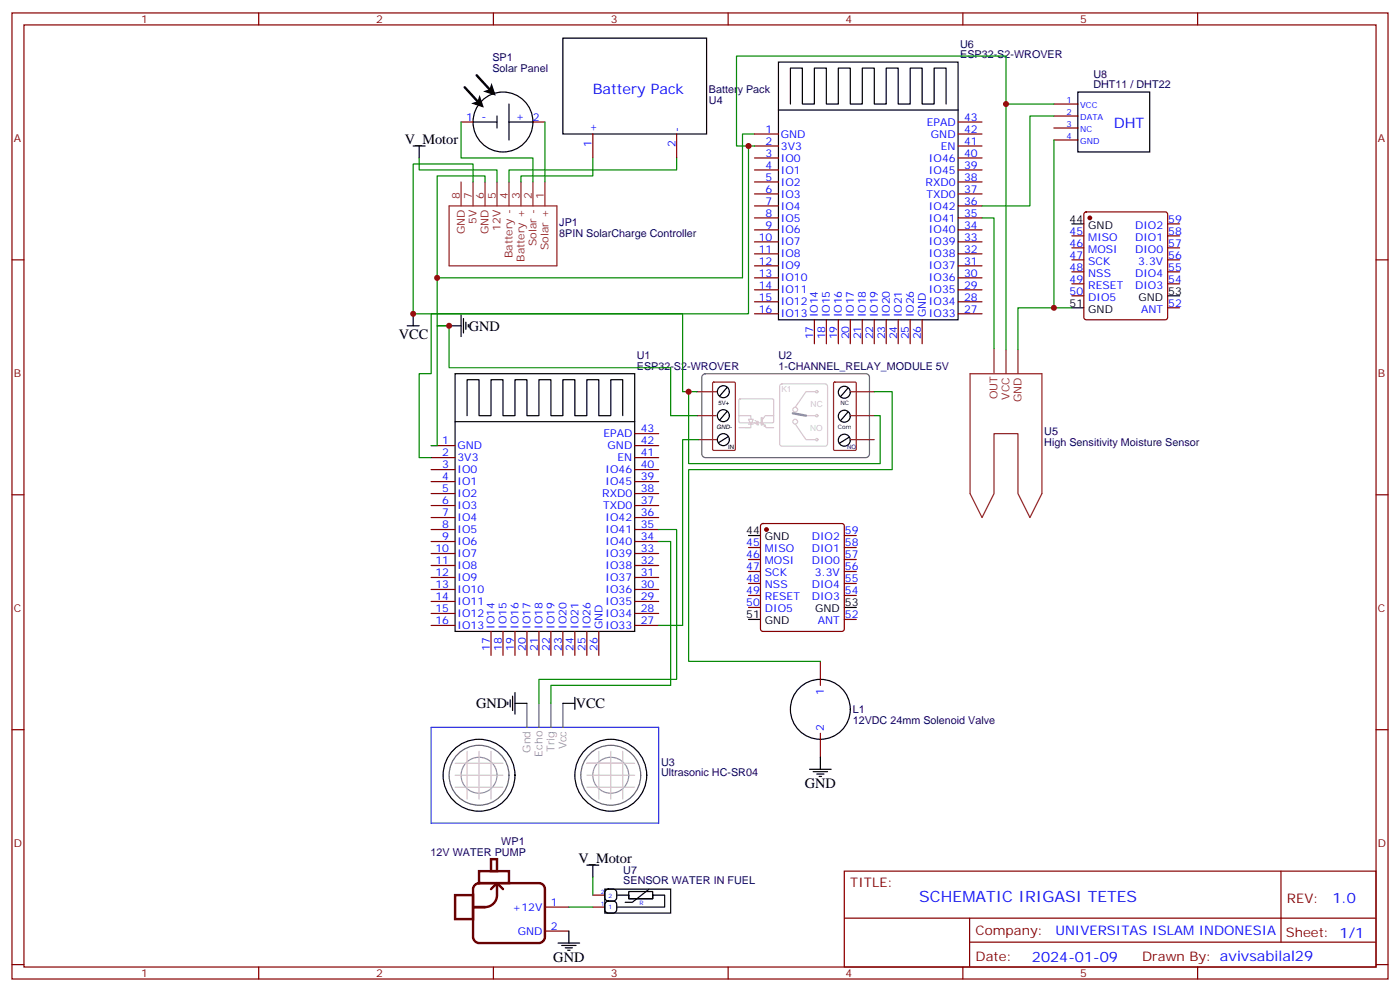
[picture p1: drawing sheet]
<svg xmlns="http://www.w3.org/2000/svg" width="412mm" height="292mm" viewBox="0 0 412 292" stroke-linecap="round" stroke-linejoin="round" font-family="sans-serif">
<g fill="none" stroke="#870000" stroke-width=".35">
<path d="M3.5 3.8h405.4v284.3h-405.4zM7.1 7.3h398.2v277.3h-398.2zM76.2 3.8v3.5M145.3 3.8v3.5M214.5 3.8v3.5M283.6 3.8v3.5M352.8 3.8v3.5M135.8 35.9h3.5M157 35.9h3.5M174.6 39.4v7.1M199.3 39.4v7.1M3.5 76.5h3.6"/>
<path d="M405.3 76.5h3.6M127 131.2h7.1M127 134.7h7.1M127 138.2h7.1M187 131.2h7M187 134.7h7M187 138.2h7M187 127.6h7M3.5 145.6h3.6M127 141.7h7.1M127 145.3h7.1M127 148.8h7.1"/>
<path d="M127 152.3h7.1M127 155.9h7.1M127 159.4h7.1M187 141.7h7M187 145.3h7M187 148.8h7M187 152.3h7M187 155.9h7M187 159.4h7M224.2 154.3l.5-.2h23.3l.5 .2 .2 .5v30.3l-.2 .5-.5 .2h-23.3l-.5-.2-.2-.5v-30.3zM248.7 157.6h3.5M405.3 145.6h3.6"/>
<path d="M127 162.9h7.1M127 166.4h7.1M127 170h7.1M127 173.5h7.1M127 177h7.1M187 162.9h7M187 166.4h7M187 170h7M187 173.5h7M187 177h7M220.5 161.1h3.5M220.5 164.7h3.5"/>
<path d="M220.5 168.2h3.5M220.5 171.7h3.5M220.5 175.3h3.5M220.5 178.8h3.5M248.7 161.1h3.5M248.7 164.7h3.5M248.7 168.2h3.5M248.7 171.7h3.5M248.7 175.3h3.5M127 180.6h7.1M127 184.1h7.1M144.6 185.8v7.1"/>
<path d="M148.2 185.8v7.1M151.7 185.8v7.1M155.2 185.8v7.1M158.7 185.8v7.1M162.3 185.8v7.1M165.8 185.8v7.1M169.3 185.8v7.1M172.9 185.8v7.1M176.4 185.8v7.1M187 180.6h7M187 184.1h7M241.7 194.7v7"/>
<path d="M248.7 182.3h3.5M3.5 214.8h3.6M241.7 215.8v7.1M405.3 214.8h3.6M248.7 256.4h156.6v28.2h-156.6zM377.3 256.4v20.9M248.7 270.2h156.5M285.6 277.3h119.6M285.6 270.2v14.2M3.5 283.9h3.6M76.2 284.6v3.5M145.3 284.6v3.5"/>
<path d="M214.5 284.6v3.5M283.6 284.6v3.5M352.8 284.6v3.5M405.3 283.9h3.6"/>
</g>
<g fill="none" stroke="#000" stroke-width=".35">
<path d="M165.8 11.2h42.3v28.2h-42.3zM139.3 35.9h7.1M146.4 34.1v3.6M149.9 30.6v10.6M149.9 35.9h7.1M121.7 43h3.5M123.5 43v3.5M134.1 110h52.9v75.8h-52.9zM134.1 124.1h52.9M137.6 122.3v-10.5h3.5v10.5h3.5v-10.5h3.6v10.5h3.5v-10.5h3.5v10.5h3.5v-10.5h3.6v10.5h3.5v-10.5h3.5v10.5h3.6v-10.5h3.5v10.5h3.5v-10.5h3.5v10.5M220.5 157.6h3.5M248.7 178.8h3.5"/>
<path d="M220.5 182.3h3.5"/>
<circle cx="148.2" cy="35.9" r="8.8"/>
<circle cx="241.7" cy="208.8" r="8.8"/>
<circle cx="141.1" cy="228.2" r="10.6"/>
<circle cx="179.9" cy="228.2" r="10.6"/>
</g>
<circle cx="225.8" cy="155.9" r=".53" fill="#870000" stroke="#870000" stroke-width=".35"/>
<g fill="none" stroke="#999" stroke-width=".35">
<circle cx="141.1" cy="228.2" r="5.3"/>
<circle cx="179.9" cy="228.2" r="5.3"/>
</g>
<path d="M127 214.1h67v28.2h-67z" fill="none" stroke="#175cb8" stroke-width=".35"/>
<g fill="none" stroke="#666" stroke-width=".35">
<path d="M155.2 207v7.1M158.7 207v7.1M162.3 207v7.1M165.8 207v7.1"/>
<circle cx="141.1" cy="228.2" r="8.8"/>
<circle cx="179.9" cy="228.2" r="8.8"/>
</g>
<path d="M134.1 228.2h14.1M134.1 231.7h14.1M134.1 224.6h14.1M137.6 221.1v14.1M141.1 221.1v14.1M144.6 221.1v14.1M172.9 228.2h14.1M172.9 231.7h14.1M176.4 221.1v14.1M179.9 221.1v14.1M183.4 224.6h-10.5h14.1M183.4 221.1v14.1" fill="none" stroke="#ccc" stroke-width=".35"/>
<path d="M141.3 27.9l1.2 3.8-3.7-1.3 1.9-.6zM144.8 24.4l1.2 3.8-3.7-1.3 1.9-.6z" fill="#000"/>
<path d="M136.9 25.7l3.9 4.2M140.4 22.2l3.9 4.2" fill="none" stroke="#000" stroke-width=".71"/>
<path d="M135.8 53.6v7M139.3 53.6v7M142.9 53.6v7M146.4 53.6v7M149.9 53.6v7M153.5 53.6v7M157 53.6v7M160.5 53.6v7M132.3 60.6h31.7v17.6h-31.7z" fill="none" stroke="#8c2424" stroke-width=".35"/>
<path d="M135.8 35.9v10.6h21.2v7.1M160.5 35.9v17.7M222.2 39.4h-3.5v42.4h-89.9v-30h14.1v1.8M123.5 46.5v3.5h22.9v3.6M174.6 46.5v5.3h-21.1v1.8M199.3 46.5v3.5h-49.4v3.6" fill="none" stroke="#008700" stroke-width=".35"/>
<path d="M207 110.4l.8-.4 47.6 .1 .5 .3 .2 .7v22.9l-.5 .5-.5 .2-47.6-.1-.6-.4-.2-.6v-22.5z" fill="#fff" stroke="#666" stroke-width=".35"/>
<g fill="none" stroke="#000" stroke-width=".35">
<path d="M229.3 18.3h52.9v75.8h-52.9zM229.3 32.4h52.9M232.8 30.6v-10.6h3.6v10.6h3.5v-10.6h3.5v10.6h3.5v-10.6h3.6v10.6h3.5v-10.6h3.5v10.6h3.6v-10.6h3.5v10.6h3.5v-10.6h3.5v10.6h3.6v-10.6h3.5v10.6M317.5 27.1h21.2v17.6h-21.2zM315.7 65.9h3.6M119.9 95.9h3.6M121.7 92.4v3.5M132.3 95.9h3.5M135.8 92.7v6.4M136.5 93.8v4.2M137.2 94.8v2.1M137.9 95.5v.7"/>
<path d="M315.7 90.6h3.6M344 87.1h3.5M214.1 114.1l-2.1 2.4M249.8 114.2l-2.2 2.5M214.1 121.1l-2.1 2.5M214.5 128.5l-2.8 1.8M249.8 121.3l-2.2 2.5M250.1 128.7l-2.8 1.8M149.6 206.7v.7M150.3 206v2.1M151 204.9v4.2M151.7 207h3.5"/>
<path d="M151.7 203.8v6.4M165.8 207h3.5M169.3 205.2v3.6M238.5 226.4h6.3M239.5 227.1h4.3M240.6 227.8h2.1M241.3 228.5h.7M241.7 222.9v3.5M172.9 254.6h3.5M174.6 254.6v3.6M164.4 277.6h6.3M165.5 278.3h4.2"/>
<path d="M166.5 279h2.1M167.2 279.7h.7M167.6 274v3.6M178.2 261.7h19.4v7h-19.4zM178.4 262.1l.5-.4h1.7l.6 .2 .4 .5a3.1 3.1 0 0 1-.2 2.4l-.2 .2a3.2 3.2 0 0 1-2.3 .2l-.5-.5a3.2 3.2 0 0 1-.2-2.3zM178.4 265.7l.5-.4 1.7-.1 .6 .2 .4 .5a3.1 3.1 0 0 1-.2 2.4l-.2 .2a3.2 3.2 0 0 1-2.3 .2l-.5-.4a3.2 3.2 0 0 1-.2-2.4zM181.7 263.5h3.5v-1.1h7.1v2.1h-7.1v-1v1h7.1v-1h3.5v3.5h-14.1M191.2 261.7l-4.9 3.9h-2.2"/>
<circle cx="213.1" cy="115.3" r="1.76"/>
<circle cx="248.7" cy="115.4" r="1.76"/>
<circle cx="213.1" cy="122.3" r="1.76"/>
<circle cx="213.1" cy="129.4" r="1.76"/>
<circle cx="248.7" cy="129.6" r="1.76"/>
<circle cx="248.7" cy="122.5" r="1.76"/>
</g>
<path d="M205.3 115.3h6M210 112.6l.3-.1h6l.3 .1v19.6l-.2 .3-6.1 .1-.3-.2zM245.6 112.6l.3-.1h6l.3 .1v19.6l-.2 .3-6.1 .1-.3-.2zM250.5 115.3h7M285.8 110h21.1v35.3l-3.5 7-3.5-7v-17.7h-7.1v17.7l-3.5 7-3.5-7zM292.8 102.6v7M296.3 102.9v7.1M299.9 102.9v7.1M205.3 122.3h5.7M205.7 129.4h5.6M250.5 122.3h7M250.5 129.4h7" fill="none" stroke="#8c2424" stroke-width=".35"/>
<g fill="none" stroke="#ccc" stroke-width=".35">
<path d="M217.7 117.6l.3-.2 9.7 .1 .2 .3-.1 6.5-.3 .2-9.7-.1-.1-.3zM229.9 113.2l.5-.2h12.7l.5 .2 .2 .5v16.9l-.3 .5-.4 .2h-12.7l-.5-.2-.2-.5v-16.9zM240.2 115.3h-2.8l-3.2 4.6M217.7 122.3h3.5v1.1M220.5 123.4h1.4l-.7 1.4zM220.5 124.8h1.4M221.2 124.8v1.1h-3.5M222.3 124.5l1.1 .5-.2-.3M222.4 123.8l1 .5M223 124.3h.4M223 125h.4M223.2 124l.2 .3"/>
<path d="M224.5 124.3l1.2 1.6h2.2M225.4 125v.5l-.4-.1M227.9 122.3h-2.5l-1 1.5M234.2 124.8l3.2 4.6h2.8M237.4 122.3h2.8"/>
<circle cx="240.6" cy="115.3" r=".35"/>
<circle cx="234.2" cy="124.1" r=".71"/>
<circle cx="234.2" cy="120.6" r=".71"/>
<circle cx="240.6" cy="122.3" r=".35"/>
<circle cx="240.6" cy="129.4" r=".35"/>
</g>
<path d="M233.5 121.6l3.9 .7" fill="none" stroke="#999" stroke-width=".71"/>
<path d="M224.4 123v2" fill="none" stroke="#ccc" stroke-width=".71"/>
<g fill="none" stroke="#008700" stroke-width=".35">
<path d="M296.3 30.6h14.1M310.4 34.1h-7v26.5h-14.1M220.5 43h-3.5v-26.5h79.3v86.4M222.2 43h-1.7v49.4h-98.8v-44.1h17.6v5.3M310.4 41.2v49.4M289.3 64.1h3.5v38.5M128.8 81.8v14.1h3.5M315.7 90.6h-15.8v12.3M202.8 115.3v21.2h56.5v-14.2h-1.8M205.3 115.3h-4.2v-22.9h-74.1v17.6h-3.5v24.7h3.5M257.5 115.3h5.3v22.9h-60v56.5h38.9M205.3 122.3h-7.7v-14.1h-65.3v-12.3h-3.5v35.3h-1.8"/>
<path d="M205.7 129.4h-4.6v54.7h-7.1M194 159.4h3.6v42.3h-35.3v5.3M194 155.9h5.3v44.1h-40.6v7M174.6 258.2v5.3M167.6 267h7"/>
</g>
<g fill="none" stroke="#870000" stroke-width=".35">
<path d="M222.2 39.4h7.1M282.2 39.4h7.1M282.2 35.9h7.1M310.4 30.6h7.1M310.4 34.1h7.1M310.4 37.7h7.1M222.2 43h7.1M222.2 46.5h7.1M222.2 50h7.1M222.2 53.6h7.1M222.2 57.1h7.1M282.2 43h7.1"/>
<path d="M282.2 46.5h7.1M282.2 50h7.1M282.2 53.6h7.1M282.2 57.1h7.1M310.4 41.2h7.1M222.2 60.6h7.1M222.2 64.1h7.1M222.2 67.7h7.1M222.2 71.2h7.1M222.2 74.7h7.1M222.2 78.2h7.1M282.2 60.6h7.1"/>
<path d="M282.2 64.1h7.1M282.2 67.7h7.1M282.2 71.2h7.1M282.2 74.7h7.1M282.2 78.2h7.1M315.7 69.4h3.6M315.7 73h3.6M315.7 76.5h3.6M319.5 62.6l.5-.2h23.3l.5 .2 .2 .5v30.3l-.3 .5-.4 .2h-23.3l-.5-.2-.2-.5v-30.3zM344 65.9h3.5M344 69.4h3.5M344 73h3.5"/>
<path d="M344 76.5h3.5M222.2 81.8h7.1M222.2 85.3h7.1M222.2 88.8h7.1M222.2 92.4h7.1M239.9 94.1v7.1M243.4 94.1v7.1M246.9 94.1v7.1M250.5 94.1v7.1M254 94.1v7.1M257.5 94.1v7.1M261.1 94.1v7.1"/>
<path d="M264.6 94.1v7.1M268.1 94.1v7.1M271.6 94.1v7.1M282.2 81.8h7.1M282.2 85.3h7.1M282.2 88.8h7.1M282.2 92.4h7.1M315.7 80h3.6M315.7 83.5h3.6M315.7 87.1h3.6M344 80h3.5M344 83.5h3.5"/>
<path d="M344 90.6h3.5M160.5 267h7.1M160.5 274h7.1M174.6 267h3.6M174.6 263.5h3.6"/>
</g>
<circle cx="321" cy="64.1" r=".53" fill="#870000" stroke="#870000" stroke-width=".35"/>
<path d="M141.1 256.4h8.8v3.5h-8.8zM144.6 252.9h1.8v3.5h-1.8zM146.4 259.9l1.8 1.8M134.1 263.5h5.2v7h-5.2zM139.9 260.4l1.2-.5h17.6a1.76 1.76 0 0 1 1.8 1.8v14.1a1.89 1.89 0 0 1-1.8 1.8h-17.6a1.89 1.89 0 0 1-1.8-1.8v-14.1zM142.9 267h-3.6h3.6M144.6 261.7l1.8-1.8v3.6a3.5 3.5 0 0 1-3.5 3.5" fill="none" stroke="#600" stroke-width=".71"/>
<g fill="#c00">
<circle cx="202.8" cy="115.3" r=".88"/>
<circle cx="220.5" cy="43" r=".88"/>
<circle cx="128.8" cy="81.8" r=".88"/>
<circle cx="132.3" cy="95.9" r=".88"/>
<circle cx="121.7" cy="92.4" r=".88"/>
<circle cx="296.3" cy="30.6" r=".88"/>
<circle cx="310.4" cy="90.6" r=".88"/>
</g>
<text font-size="4.6" fill="#00f" x="270.8" y="265.4">SCHEMATIC IRIGASI TETES</text>
<g font-size="4.2" fill="#00f">
<text x="174.6" y="27.7">Battery Pack</text>
<text x="328.1" y="37.7">DHT</text>
<text x="392.5" y="265.7">1.0</text>
<text x="304" y="283">2024-01-09</text>
</g>
<g font-size="4.2">
<text x="119.2" y="42.3">V_Motor</text>
<text x="117.5" y="99.8">VCC</text>
<text x="138.1" y="97.3">GND</text>
<text x="140.2" y="208.4">GND</text>
<text x="169.6" y="208.4">VCC</text>
<text x="237.1" y="232.1">GND</text>
<text x="170.4" y="253.9">V_Motor</text>
<text x="163" y="283.2">GND</text>
</g>
<g font-size="3.9" fill="#800">
<text x="250.5" y="261">TITLE:</text>
<text x="379.1" y="265.7">REV:</text>
<text x="287.4" y="275.2">Company:</text>
<text x="378.7" y="275.8">Sheet: 1/1</text>
<text x="287.4" y="282.9">Date:</text>
<text x="336.4" y="282.9">Drawn By: avivsabilal29</text>
</g>
<text font-size="3.9" fill="#00f" x="310.9" y="275.2">UNIVERSITAS ISLAM INDONESIA</text>
<g font-size="3.2" fill="#800">
<text x="41.6" y="6.8">1</text>
<text x="110.8" y="6.8">2</text>
<text x="179.9" y="6.8">3</text>
<text x="249.1" y="6.8">4</text>
<text x="318.2" y="6.8">5</text>
<text x="4.1" y="41.9">A</text>
<text x="405.9" y="41.9">A</text>
<text x="4.1" y="111.1">B</text>
<text x="405.9" y="111.1">B</text>
<text x="4.1" y="180.2">C</text>
<text x="405.9" y="180.2">C</text>
<text x="4.1" y="249.3">D</text>
<text x="405.9" y="249.3">D</text>
<text x="41.6" y="287.6">1</text>
<text x="110.8" y="287.6">2</text>
<text x="179.9" y="287.6">3</text>
<text x="249.1" y="287.6">4</text>
<text x="318.2" y="287.6">5</text>
</g>
<g font-size="3.2" fill="#000080">
<text x="145.1" y="17.9">SP1</text>
<text x="282.8" y="17.2">ESP32-S2-WROVER</text>
<text x="282.8" y="14">U6</text>
<text x="145.1" y="21.1">Solar Panel</text>
<text x="322.1" y="22.8">U8</text>
<text x="208.8" y="27.4">Battery Pack</text>
<text x="322.1" y="26">DHT11 / DHT22</text>
<text x="208.8" y="30.6">U4</text>
<text x="164.7" y="69.8">8PIN SolarCharge Controller</text>
<text x="164.7" y="66.6">JP1</text>
<text x="187.6" y="105.8">U1</text>
<text x="229.3" y="105.8">U2</text>
<text x="187.6" y="108.9">ESP32-S2-WROVER</text>
<text x="229.3" y="108.9">1-CHANNEL_RELAY_MODULE 5V</text>
<text x="307.6" y="131.3">High Sensitivity Moisture Sensor</text>
<text x="307.6" y="128.2">U5</text>
<text x="251.2" y="209.9">L1</text>
<text x="251.2" y="213.1">12VDC 24mm Solenoid Valve</text>
<text x="194.7" y="225.4">U3</text>
<text x="194.7" y="228.5">Ultrasonic HC-SR04</text>
<text x="126.9" y="251.8">12V WATER PUMP</text>
<text x="147.7" y="248.6">WP1</text>
<text x="183.6" y="257.2">U7</text>
<text x="183.6" y="260.2">SENSOR WATER IN FUEL</text>
</g>
<g font-size="3.2" fill="#00f">
<text x="137.3" y="35.6">1</text>
<text x="141.8" y="35.2">-</text>
<text x="151.9" y="35.2">+</text>
<text x="157" y="35.6">2</text>
<text x="284" y="35.6">43</text>
<text x="175.7" y="38.7" transform="rotate(-90 175.7 38.7)">+</text>
<text x="200.4" y="38.7" transform="rotate(-90 200.4 38.7)">-</text>
<text x="225.5" y="39.1">1</text>
<text x="230" y="40.5">GND</text>
<text x="273" y="37">EPAD</text>
<text x="274.2" y="40.5">GND</text>
<text x="284" y="39.1">42</text>
<text x="174.3" y="43.2" transform="rotate(-90 174.3 43.2)">1</text>
<text x="199" y="43.2" transform="rotate(-90 199 43.2)">2</text>
<text x="225.5" y="42.6">2</text>
<text x="225.5" y="46.1">3</text>
<text x="230" y="44">3V3</text>
<text x="230" y="47.6">IO0</text>
<text x="273.7" y="47.6">IO46</text>
<text x="277.1" y="44">EN</text>
<text x="284" y="46.1">40</text>
<text x="284" y="42.6">41</text>
<text x="225.5" y="49.7">4</text>
<text x="225.5" y="53.2">5</text>
<text x="230" y="51.1">IO1</text>
<text x="273.7" y="51.1">IO45</text>
<text x="284" y="53.2">38</text>
<text x="284" y="49.7">39</text>
<text x="225.5" y="56.7">6</text>
<text x="230" y="54.6">IO2</text>
<text x="230" y="58.1">IO3</text>
<text x="272.7" y="54.6">RXD0</text>
<text x="272.9" y="58.1">TXD0</text>
<text x="284" y="56.7">37</text>
<text x="225.5" y="60.3">7</text>
<text x="225.5" y="63.8">8</text>
<text x="230" y="61.7">IO4</text>
<text x="230" y="65.2">IO5</text>
<text x="273.7" y="65.2">IO41</text>
<text x="273.7" y="61.7">IO42</text>
<text x="284" y="63.8">35</text>
<text x="284" y="60.3">36</text>
<text x="344.1" y="65.5">59</text>
<text x="223.5" y="70.8">10</text>
<text x="225.5" y="67.3">9</text>
<text x="230" y="68.7">IO6</text>
<text x="273.7" y="68.7">IO40</text>
<text x="284" y="70.8">33</text>
<text x="284" y="67.3">34</text>
<text x="315.1" y="69.1">45</text>
<text x="320.6" y="70.8">MISO</text>
<text x="334.4" y="67.3">DIO2</text>
<text x="334.4" y="70.8">DIO1</text>
<text x="344.1" y="69.1">58</text>
<text x="223.5" y="74.4">11</text>
<text x="223.5" y="77.9">12</text>
<text x="230" y="72.2">IO7</text>
<text x="230" y="75.8">IO8</text>
<text x="273.7" y="75.8">IO38</text>
<text x="273.7" y="72.2">IO39</text>
<text x="284" y="77.9">31</text>
<text x="284" y="74.4">32</text>
<text x="315.1" y="76.1">47</text>
<text x="315.1" y="72.6">46</text>
<text x="320.6" y="77.9">SCK</text>
<text x="320.6" y="74.4">MOSI</text>
<text x="334.4" y="74.4">DIO0</text>
<text x="335.3" y="77.9">3.3V</text>
<text x="344.1" y="72.6">57</text>
<text x="344.1" y="76.1">56</text>
<text x="223.5" y="81.4">13</text>
<text x="230" y="79.3">IO9</text>
<text x="230" y="82.8">IO10</text>
<text x="273.7" y="82.8">IO36</text>
<text x="273.7" y="79.3">IO37</text>
<text x="284" y="81.4">30</text>
<text x="315.1" y="83.2">49</text>
<text x="315.1" y="79.7">48</text>
<text x="320.6" y="81.4">NSS</text>
<text x="334.4" y="81.4">DIO4</text>
<text x="344.1" y="79.7">55</text>
<text x="344.1" y="83.2">54</text>
<text x="223.5" y="84.9">14</text>
<text x="223.5" y="88.5">15</text>
<text x="230" y="86.4">IO11</text>
<text x="230" y="89.9">IO12</text>
<text x="273.7" y="89.9">IO34</text>
<text x="273.7" y="86.4">IO35</text>
<text x="284" y="88.5">28</text>
<text x="284" y="84.9">29</text>
<text x="315.1" y="86.7">50</text>
<text x="320.6" y="88.5">DIO5</text>
<text x="320.6" y="84.9">RESET</text>
<text x="334.4" y="84.9">DIO3</text>
<text x="223.5" y="92">16</text>
<text x="230" y="93.4">IO13</text>
<text x="240.9" y="93.4" transform="rotate(-90 240.9 93.4)">IO14</text>
<text x="244.5" y="93.4" transform="rotate(-90 244.5 93.4)">IO15</text>
<text x="248" y="93.4" transform="rotate(-90 248 93.4)">IO16</text>
<text x="251.5" y="93.4" transform="rotate(-90 251.5 93.4)">IO17</text>
<text x="255.1" y="93.4" transform="rotate(-90 255.1 93.4)">IO18</text>
<text x="258.6" y="93.4" transform="rotate(-90 258.6 93.4)">IO19</text>
<text x="262.1" y="93.4" transform="rotate(-90 262.1 93.4)">IO20</text>
<text x="265.6" y="93.4" transform="rotate(-90 265.6 93.4)">IO21</text>
<text x="269.2" y="93.4" transform="rotate(-90 269.2 93.4)">IO26</text>
<text x="272.7" y="93.4" transform="rotate(-90 272.7 93.4)">GND</text>
<text x="273.7" y="93.4">IO33</text>
<text x="284" y="92">27</text>
<text x="336.2" y="92">ANT</text>
<text x="344.1" y="90.2">52</text>
<text x="239.5" y="99.9" transform="rotate(-90 239.5 99.9)">17</text>
<text x="243.1" y="99.9" transform="rotate(-90 243.1 99.9)">18</text>
<text x="246.6" y="99.9" transform="rotate(-90 246.6 99.9)">19</text>
<text x="250.1" y="99.9" transform="rotate(-90 250.1 99.9)">20</text>
<text x="253.6" y="99.9" transform="rotate(-90 253.6 99.9)">21</text>
<text x="257.2" y="99.9" transform="rotate(-90 257.2 99.9)">22</text>
<text x="260.7" y="99.9" transform="rotate(-90 260.7 99.9)">23</text>
<text x="264.2" y="99.9" transform="rotate(-90 264.2 99.9)">24</text>
<text x="267.8" y="99.9" transform="rotate(-90 267.8 99.9)">25</text>
<text x="271.3" y="99.9" transform="rotate(-90 271.3 99.9)">26</text>
<text x="130.3" y="130.8">1</text>
<text x="177.7" y="128.7">EPAD</text>
<text x="188.7" y="130.8">42</text>
<text x="188.7" y="127.3">43</text>
<text x="130.3" y="134.3">2</text>
<text x="130.3" y="137.9">3</text>
<text x="134.8" y="132.2">GND</text>
<text x="134.8" y="135.7">3V3</text>
<text x="179" y="132.2">GND</text>
<text x="181.9" y="135.7">EN</text>
<text x="188.7" y="137.9">40</text>
<text x="188.7" y="134.3">41</text>
<text x="130.3" y="141.4">4</text>
<text x="134.8" y="139.3">IO0</text>
<text x="134.8" y="142.8">IO1</text>
<text x="178.4" y="142.8">IO45</text>
<text x="178.4" y="139.3">IO46</text>
<text x="188.7" y="141.4">39</text>
<text x="130.3" y="144.9">5</text>
<text x="130.3" y="148.4">6</text>
<text x="134.8" y="146.3">IO2</text>
<text x="134.8" y="149.9">IO3</text>
<text x="177.4" y="146.3">RXD0</text>
<text x="177.7" y="149.9">TXD0</text>
<text x="188.7" y="148.4">37</text>
<text x="188.7" y="144.9">38</text>
<text x="130.3" y="152">7</text>
<text x="130.3" y="155.5">8</text>
<text x="134.8" y="153.4">IO4</text>
<text x="178.4" y="153.4">IO42</text>
<text x="188.7" y="155.5">35</text>
<text x="188.7" y="152">36</text>
<text x="130.3" y="159">9</text>
<text x="134.8" y="156.9">IO5</text>
<text x="134.8" y="160.4">IO6</text>
<text x="178.4" y="156.9">IO41</text>
<text x="178.4" y="160.4">IO40</text>
<text x="188.7" y="159">34</text>
<text x="219.8" y="160.8">45</text>
<text x="239.1" y="159">DIO2</text>
<text x="248.9" y="157.3">59</text>
<text x="248.9" y="160.8">58</text>
<text x="128.3" y="162.6">10</text>
<text x="128.3" y="166.1">11</text>
<text x="134.8" y="164">IO7</text>
<text x="134.8" y="167.5">IO8</text>
<text x="178.4" y="167.5">IO38</text>
<text x="178.4" y="164">IO39</text>
<text x="188.7" y="166.1">32</text>
<text x="188.7" y="162.6">33</text>
<text x="219.8" y="167.9">47</text>
<text x="219.8" y="164.3">46</text>
<text x="225.3" y="166.1">MOSI</text>
<text x="225.3" y="162.6">MISO</text>
<text x="239.1" y="162.6">DIO1</text>
<text x="239.1" y="166.1">DIO0</text>
<text x="248.9" y="164.3">57</text>
<text x="248.9" y="167.9">56</text>
<text x="128.3" y="169.6">12</text>
<text x="128.3" y="173.1">13</text>
<text x="134.8" y="171">IO9</text>
<text x="178.4" y="171">IO37</text>
<text x="188.7" y="173.1">30</text>
<text x="188.7" y="169.6">31</text>
<text x="219.8" y="171.4">48</text>
<text x="225.3" y="173.1">NSS</text>
<text x="225.3" y="169.6">SCK</text>
<text x="239.1" y="173.1">DIO4</text>
<text x="240.1" y="169.6">3.3V</text>
<text x="248.9" y="171.4">55</text>
<text x="128.3" y="176.7">14</text>
<text x="134.8" y="174.6">IO10</text>
<text x="134.8" y="178.1">IO11</text>
<text x="178.4" y="178.1">IO35</text>
<text x="178.4" y="174.6">IO36</text>
<text x="188.7" y="176.7">29</text>
<text x="219.8" y="178.4">50</text>
<text x="219.8" y="174.9">49</text>
<text x="225.3" y="176.7">RESET</text>
<text x="239.1" y="176.7">DIO3</text>
<text x="248.9" y="174.9">54</text>
<text x="128.3" y="180.2">15</text>
<text x="128.3" y="183.7">16</text>
<text x="134.8" y="181.6">IO12</text>
<text x="134.8" y="185.1">IO13</text>
<text x="145.7" y="185.1" transform="rotate(-90 145.7 185.1)">IO14</text>
<text x="149.2" y="185.1" transform="rotate(-90 149.2 185.1)">IO15</text>
<text x="152.8" y="185.1" transform="rotate(-90 152.8 185.1)">IO16</text>
<text x="156.3" y="185.1" transform="rotate(-90 156.3 185.1)">IO17</text>
<text x="159.8" y="185.1" transform="rotate(-90 159.8 185.1)">IO18</text>
<text x="163.3" y="185.1" transform="rotate(-90 163.3 185.1)">IO19</text>
<text x="166.9" y="185.1" transform="rotate(-90 166.9 185.1)">IO20</text>
<text x="170.4" y="185.1" transform="rotate(-90 170.4 185.1)">IO21</text>
<text x="173.9" y="185.1" transform="rotate(-90 173.9 185.1)">IO26</text>
<text x="177.4" y="185.1" transform="rotate(-90 177.4 185.1)">GND</text>
<text x="178.4" y="185.1">IO33</text>
<text x="178.4" y="181.6">IO34</text>
<text x="188.7" y="183.7">27</text>
<text x="188.7" y="180.2">28</text>
<text x="225.3" y="180.2">DIO5</text>
<text x="240.9" y="183.7">ANT</text>
<text x="248.9" y="182">52</text>
<text x="144.3" y="191.6" transform="rotate(-90 144.3 191.6)">17</text>
<text x="147.8" y="191.6" transform="rotate(-90 147.8 191.6)">18</text>
<text x="151.3" y="191.6" transform="rotate(-90 151.3 191.6)">19</text>
<text x="154.9" y="191.6" transform="rotate(-90 154.9 191.6)">20</text>
<text x="158.4" y="191.6" transform="rotate(-90 158.4 191.6)">21</text>
<text x="161.9" y="191.6" transform="rotate(-90 161.9 191.6)">22</text>
<text x="165.5" y="191.6" transform="rotate(-90 165.5 191.6)">23</text>
<text x="169" y="191.6" transform="rotate(-90 169 191.6)">24</text>
<text x="172.5" y="191.6" transform="rotate(-90 172.5 191.6)">25</text>
<text x="176" y="191.6" transform="rotate(-90 176 191.6)">26</text>
<text x="242.7" y="204.4" transform="rotate(-90 242.7 204.4)">1</text>
<text x="242.7" y="215.1" transform="rotate(-90 242.7 215.1)">2</text>
<text x="151" y="268">+12V</text>
<text x="162.3" y="266.6">1</text>
<text x="152.5" y="275.1">GND</text>
<text x="162.3" y="273.7">2</text>
</g>
<g font-size="3.2" fill="#8d2323">
<text x="135.5" y="58.5" transform="rotate(-90 135.5 58.5)">8</text>
<text x="139" y="58.5" transform="rotate(-90 139 58.5)">7</text>
<text x="142.5" y="58.5" transform="rotate(-90 142.5 58.5)">6</text>
<text x="146" y="58.5" transform="rotate(-90 146 58.5)">5</text>
<text x="149.6" y="58.5" transform="rotate(-90 149.6 58.5)">4</text>
<text x="153.1" y="58.5" transform="rotate(-90 153.1 58.5)">3</text>
<text x="156.6" y="58.5" transform="rotate(-90 156.6 58.5)">2</text>
<text x="160.2" y="58.5" transform="rotate(-90 160.2 58.5)">1</text>
<text x="140.4" y="65.8" transform="rotate(-90 140.4 65.8)">5V</text>
<text x="136.9" y="68.9" transform="rotate(-90 136.9 68.9)">GND</text>
<text x="143.9" y="68.9" transform="rotate(-90 143.9 68.9)">GND</text>
<text x="147.5" y="67.9" transform="rotate(-90 147.5 67.9)">12V</text>
<text x="151" y="75.9" transform="rotate(-90 151 75.9)">Battery -</text>
<text x="154.5" y="77.1" transform="rotate(-90 154.5 77.1)">Battery +</text>
<text x="158" y="72.4" transform="rotate(-90 158 72.4)">Solar -</text>
<text x="161.6" y="73.6" transform="rotate(-90 161.6 73.6)">Solar +</text>
<text x="293.9" y="117.5" transform="rotate(-90 293.9 117.5)">OUT</text>
<text x="297.4" y="117.7" transform="rotate(-90 297.4 117.7)">VCC</text>
<text x="300.9" y="118.3" transform="rotate(-90 300.9 118.3)">GND</text>
</g>
<g font-size="3.2">
<text x="315.1" y="65.5">44</text>
<text x="320.6" y="67.3">GND</text>
<text x="335.4" y="88.5">GND</text>
<text x="344.1" y="86.7">53</text>
<text x="315.1" y="90.2">51</text>
<text x="320.6" y="92">GND</text>
<text x="219.8" y="157.3">44</text>
<text x="225.3" y="159">GND</text>
<text x="248.9" y="178.4">53</text>
<text x="219.8" y="182">51</text>
<text x="225.3" y="183.7">GND</text>
<text x="240.1" y="180.2">GND</text>
</g>
<g font-size="3.2" fill="#999">
<text x="156.3" y="221.6" transform="rotate(-90 156.3 221.6)">Gnd</text>
<text x="163.3" y="221.3" transform="rotate(-90 163.3 221.3)">Trig</text>
<text x="166.9" y="220.6" transform="rotate(-90 166.9 220.6)">Vcc</text>
<text x="159.8" y="222.7" transform="rotate(-90 159.8 222.7)">Echo</text>
</g>
<g font-size="2.5" fill="#00f">
<text x="314.2" y="30.3">1</text>
<text x="314.2" y="33.8">2</text>
<text x="318.2" y="31.7">VCC</text>
<text x="318.2" y="35.2">DATA</text>
<text x="314.2" y="37.3">3</text>
<text x="314.2" y="40.9">4</text>
<text x="318.2" y="38.7">NC</text>
<text x="318.2" y="42.3">GND</text>
</g>
<g font-size="2.5" fill="#ccc">
<text x="230.2" y="115.5">K1</text>
<text x="238.8" y="119.7">NC</text>
<text x="238.7" y="126.8">NO</text>
</g>
<g font-size="1.8">
<text x="211.7" y="119.2">5V+</text>
<text x="247.6" y="119.2">NC</text>
<text x="211" y="126.2">GND-</text>
<text x="246.8" y="126.2">Com</text>
<text x="214.5" y="132.2">IN</text>
</g>
<text font-size="1.8" fill="#000080" x="249.6" y="132.2">NO</text>
<g font-size="1.8" fill="#00f">
<text x="177" y="263.1">2</text>
<text x="177" y="266.6">1</text>
<text x="179.2" y="267.7">1</text>
<text x="179.2" y="264.2">2</text>
<text x="188.4" y="266.3">R</text>
</g>
</svg>
